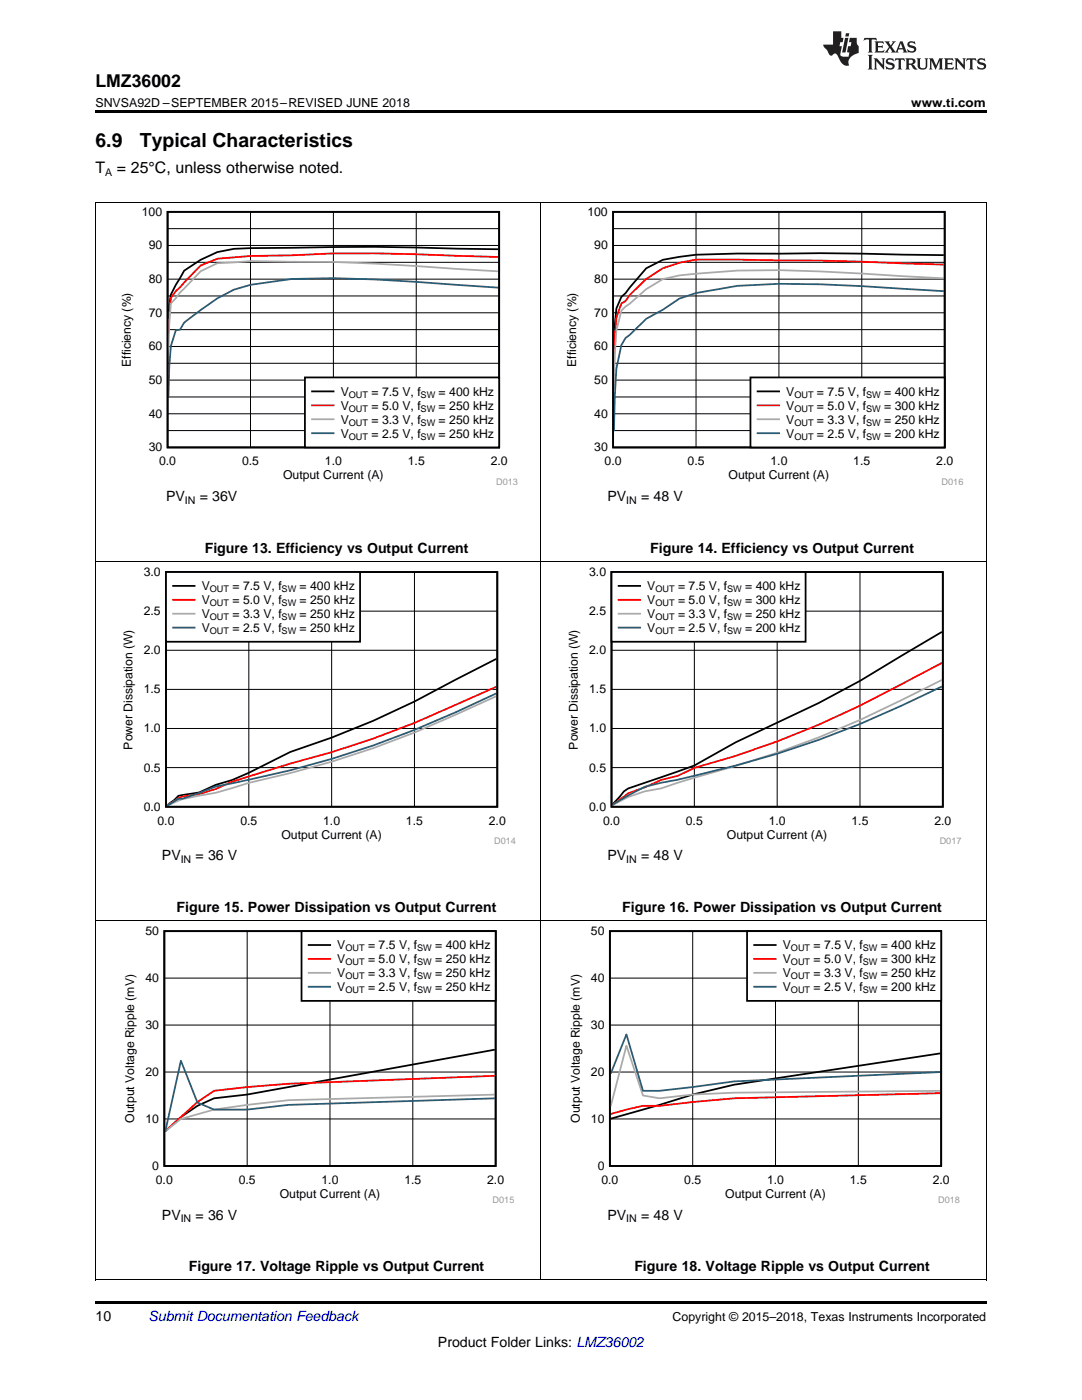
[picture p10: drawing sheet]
<svg xmlns="http://www.w3.org/2000/svg" width="216mm" height="279mm" viewBox="0 0 216 279" stroke-linecap="round" stroke-linejoin="round" font-family="sans-serif">
<path d="M19 255.4l.2 .1zM196.7 255.4l.1 .1zM19 259.7h177.8v.5h-177.8z" fill="#000"/>
<path d="M19.1 183.8v71.7M107.9 183.8v71.7M196.8 183.8v71.7M19 255.4h177.8" fill="none" stroke="#000" stroke-width=".2"/>
<path d="M24.4 184.9h78.2v55.2h-78.2z" fill-rule="evenodd" fill="#fff"/>
<path d="M32.8 185.8h66.1v46.9h-66.1zM98.7 209.5l-49.4 8.9-6.6 .8-3.3 1.5-3.3 2.2-3.1 2.9" fill="none" stroke="#000" stroke-width=".35"/>
<path d="M32.8 195.2h66.1M49.3 185.8v46.9M65.8 185.8v46.9M82.4 185.8v46.9M32.8 213.9h66.1M32.8 204.6h66.1M32.8 223.3h66.1" fill="none" stroke="#000" stroke-width=".2"/>
<path d="M98.7 214.7l-41.1 1.6-8.3 .6-6.6 .8-3.3 2.2-6.4 5.9" fill="none" stroke="#f00" stroke-width=".35"/>
<path d="M98.7 218.5l-41.1 1.1-8.3 .9-6.6 .9-6.6 1.9-3.1 2.5" fill="none" stroke="#aaa" stroke-width=".35"/>
<path d="M98.7 219.2l-41.1 1.3-8.3 .9h-6.6l-3.3-1.4-3.3-8.3-3.1 14.2" fill="none" stroke="#295c75" stroke-width=".35"/>
<path d="M60.2 185.8h38.7v13.9h-38.7z" fill-rule="evenodd" fill="#fff"/>
<path d="M60.2 185.8h38.7v13.9h-38.7zM61.6 188.6h4.3" fill="none" stroke="#000" stroke-width=".35"/>
<path d="M61.6 191.4h4.3" fill="none" stroke="#f00" stroke-width=".35"/>
<path d="M61.6 194.2h4.3" fill="none" stroke="#aaa" stroke-width=".35"/>
<path d="M61.6 196.9h4.3" fill="none" stroke="#295c75" stroke-width=".35"/>
<path d="M113.3 184.9h78.2v55.2h-78.2z" fill-rule="evenodd" fill="#fff"/>
<path d="M121.7 185.8h66.1v46.9h-66.1zM187.6 210.2l-41.1 6.3-8.3 1.9-6.6 2.1-9.7 2.8" fill="none" stroke="#000" stroke-width=".35"/>
<path d="M121.7 195.2h66.1M138.2 185.8v46.9M154.7 185.8v46.9M171.3 185.8v46.9M121.7 213.9h66.1M121.7 204.6h66.1M121.7 223.3h66.1" fill="none" stroke="#000" stroke-width=".2"/>
<path d="M187.6 218.2l-41.1 1-14.9 1.5h-3.3l-6.4 1.6" fill="none" stroke="#f00" stroke-width=".35"/>
<path d="M187.6 217.7l-41.1 .4-8.3 .3-6.6 .8-3.3-.6-3.3-9.9-3.1 12.1" fill="none" stroke="#aaa" stroke-width=".35"/>
<path d="M187.6 214l-41.1 1.8-14.9 1.9h-3.3l-3.3-11.3-3.1 7.9" fill="none" stroke="#295c75" stroke-width=".35"/>
<path d="M149.1 185.8h38.7v13.9h-38.7z" fill-rule="evenodd" fill="#fff"/>
<path d="M149.1 185.8h38.7v13.9h-38.7zM150.5 188.6h4.3" fill="none" stroke="#000" stroke-width=".35"/>
<path d="M150.5 191.4h4.3" fill="none" stroke="#f00" stroke-width=".35"/>
<path d="M150.5 194.2h4.3" fill="none" stroke="#aaa" stroke-width=".35"/>
<path d="M150.5 196.9h4.3" fill="none" stroke="#295c75" stroke-width=".35"/>
<path d="M19.1 112.1v71.7M107.9 112.1v71.7M196.8 112.1v71.7M19 183.7h177.8" fill="none" stroke="#000" stroke-width=".2"/>
<path d="M24.1 113.2h78.9v55.3h-78.9z" fill-rule="evenodd" fill="#fff"/>
<path d="M33.1 114.2h66.1v46.8h-66.1zM99 131.5l-8 4.1a174.7 174.7 0 0 1-33.1 14.5l-8.3 4.1-3.3 1.5-3.3 .9-3.3 1.6-4.1 .6-.8 .9-1.5 1.1" fill="none" stroke="#000" stroke-width=".35"/>
<path d="M49.6 114.2v46.8M66.2 114.2v46.8M82.7 114.2v46.8M33.1 137.6h66.1M33.1 129.8h66.1M33.1 122h66.1M33.1 153.2h66.1M33.1 145.4h66.1" fill="none" stroke="#000" stroke-width=".2"/>
<path d="M99 137.1l-8 3.5a182.9 182.9 0 0 1-33.1 11.8l-11.6 3.6-3.3 1.5-3.3 1-3.3 .4-3.1 1.9" fill="none" stroke="#f00" stroke-width=".35"/>
<path d="M99 138.9l-8 3.7a192.1 192.1 0 0 1-41.4 13.6l-6.6 2-3.3 .6a16.6 16.6 0 0 0-5.9 1.8l-.5 .2" fill="none" stroke="#aaa" stroke-width=".35"/>
<path d="M99 138.4a204 204 0 0 1-56 18.6l-6.6 2.4h-.8l-2.3 1.4" fill="none" stroke="#295c75" stroke-width=".35"/>
<path d="M33.1 114.2h38.7v13.9h-38.7z" fill-rule="evenodd" fill="#fff"/>
<path d="M33.1 114.2h38.7v13.9h-38.7zM34.5 116.9h4.3" fill="none" stroke="#000" stroke-width=".35"/>
<path d="M34.5 119.7h4.3" fill="none" stroke="#f00" stroke-width=".35"/>
<path d="M34.5 122.5h4.3" fill="none" stroke="#aaa" stroke-width=".35"/>
<path d="M34.5 125.3h4.3" fill="none" stroke="#295c75" stroke-width=".35"/>
<path d="M113 113.2h78.9v55.3h-78.9z" fill-rule="evenodd" fill="#fff"/>
<path d="M122 114.2h66.1v46.8h-66.1zM187.9 126.1l-16.3 9.8-8.3 4.4-16.5 7.8-8.3 4.7-13.2 4.6-.8 .5-2.3 2.7" fill="none" stroke="#000" stroke-width=".35"/>
<path d="M138.5 114.2v46.8M155.1 114.2v46.8M171.6 114.2v46.8M122 137.6h66.1M122 129.8h66.1M122 122h66.1M122 153.2h66.1M122 145.4h66.1" fill="none" stroke="#000" stroke-width=".2"/>
<path d="M187.9 132.3l-8 4.3a185 185 0 0 1-41.4 16.7l-3.3 1.5-3.3 .8-3.3 1.5-3.3 1.2-3.1 2.4" fill="none" stroke="#f00" stroke-width=".35"/>
<path d="M187.9 135.7l-8 4a201.7 201.7 0 0 1-41.4 15.5l-6.6 2.1a25.6 25.6 0 0 0-9.7 3.4" fill="none" stroke="#aaa" stroke-width=".35"/>
<path d="M187.9 137a208.1 208.1 0 0 1-56 19.2l-3.3 .8-3.3 1.8-3.1 1.8" fill="none" stroke="#295c75" stroke-width=".35"/>
<path d="M122 114.2h38.7v13.9h-38.7z" fill-rule="evenodd" fill="#fff"/>
<path d="M122 114.2h38.7v13.9h-38.7zM123.4 116.9h4.3" fill="none" stroke="#000" stroke-width=".35"/>
<path d="M123.4 119.7h4.3" fill="none" stroke="#f00" stroke-width=".35"/>
<path d="M123.4 122.5h4.3" fill="none" stroke="#aaa" stroke-width=".35"/>
<path d="M123.4 125.3h4.3" fill="none" stroke="#295c75" stroke-width=".35"/>
<path d="M19.1 40.4v71.7M107.9 40.4v71.7M196.8 40.4v71.7M19 112.1h177.8" fill="none" stroke="#000" stroke-width=".2"/>
<path d="M23.7 41.3h79.6v55.5h-79.6z" fill-rule="evenodd" fill="#fff"/>
<path d="M33.4 42.3h66.2v47h-66.2zM99.4 49.7l-8.1-.1a716.1 716.1 0 0 0-44.6 .1l-3.3 .6-3.3 1.5-3.4 2.2-2.6 4.8-.3 2-.2 3.6" fill="none" stroke="#000" stroke-width=".35"/>
<g fill="none" stroke="#000" stroke-width=".2">
<path d="M33.4 59.1h66.2M33.4 55.7h66.2M33.4 52.4h66.2M33.4 49h66.2M33.4 45.6h66.2M50 42.3v47M66.5 42.3v47M83.1 42.3v47M33.4 79.2h66.2M33.4 75.9h66.2M33.4 72.5h66.2M33.4 69.1h66.2"/>
<path d="M33.4 65.8h66.2M33.4 62.4h66.2M33.4 85.9h66.2M33.4 82.6h66.2"/>
</g>
<path d="M99.4 51.3a721 721 0 0 0-32.9-.7l-8.2 .4-8.3 .1-6.6 .5-3.3 1.4-5 5.1-1 1.4-.3 2.8-.2 4.4" fill="none" stroke="#f00" stroke-width=".35"/>
<path d="M99.4 54.1l-8.1-.4a389.5 389.5 0 0 0-33-1.5l-8.3-.1-6.6 .4-3.3 1.6-4.2 4.3-1.8 2.2-.3 4.1-.2 5.3" fill="none" stroke="#aaa" stroke-width=".35"/>
<path d="M99.4 57.4a638.6 638.6 0 0 0-32.9-1.9l-8.2 .2-8.3 1.1-3.3 1-3.3 1.7-3.3 2.4-3.4 2.5-.8 1.4-.8 .1-1 3.2-.3 4-.2 6.1" fill="none" stroke="#295c75" stroke-width=".35"/>
<path d="M60.8 75.3h38.8v14h-38.8z" fill-rule="evenodd" fill="#fff"/>
<path d="M60.8 75.3h38.8v14h-38.8zM62.3 78.1h4.3" fill="none" stroke="#000" stroke-width=".35"/>
<path d="M62.3 80.9h4.3" fill="none" stroke="#f00" stroke-width=".35"/>
<path d="M62.3 83.7h4.3" fill="none" stroke="#aaa" stroke-width=".35"/>
<path d="M62.3 86.5h4.3" fill="none" stroke="#295c75" stroke-width=".35"/>
<path d="M112.6 41.3h79.6v55.5h-79.6z" fill-rule="evenodd" fill="#fff"/>
<path d="M122.3 42.3h66.2v47h-66.2zM188.3 50.9a1185.1 1185.1 0 0 0-41.1-.3l-8.3 .2-3.3 .5-3.3 .6-3.3 1.6-4.2 5-.8 .8-1 2.3-.3 3.2-.2 5.2" fill="none" stroke="#000" stroke-width=".35"/>
<g fill="none" stroke="#000" stroke-width=".2">
<path d="M122.3 59.1h66.2M122.3 55.7h66.2M122.3 52.4h66.2M122.3 49h66.2M122.3 45.6h66.2M138.9 42.3v47M155.4 42.3v47M172 42.3v47M122.3 79.2h66.2M122.3 75.9h66.2M122.3 72.5h66.2M122.3 69.1h66.2"/>
<path d="M122.3 65.8h66.2M122.3 62.4h66.2M122.3 85.9h66.2M122.3 82.6h66.2"/>
</g>
<path d="M188.3 52.8a1001.6 1001.6 0 0 0-49.4-1 18.1 18.1 0 0 0-14.1 8.3l-.8 .5-1 2.8-.3 4-.2 5.5" fill="none" stroke="#f00" stroke-width=".35"/>
<path d="M188.3 55.5l-8.1-.4a349.5 349.5 0 0 0-33-1.1l-11.6 1-3.3 .7-3.3 2-3.4 2.9-.8 .6-.8 .8-1 3.9-.3 4.9-.2 6.9" fill="none" stroke="#aaa" stroke-width=".35"/>
<path d="M188.3 58.1a500.4 500.4 0 0 0-32.9-1.5l-8.2 .4-8.3 1.5-3.3 1.1-3.3 2.2-3.3 1.8-3.4 3.2-.8 .7-.8 1.4-1 4.6-.3 5.6-.2 6.9" fill="none" stroke="#295c75" stroke-width=".35"/>
<path d="M149.7 75.3h38.8v14h-38.8z" fill-rule="evenodd" fill="#fff"/>
<path d="M149.7 75.3h38.8v14h-38.8zM151.2 78.1h4.3" fill="none" stroke="#000" stroke-width=".35"/>
<path d="M151.2 80.9h4.3" fill="none" stroke="#f00" stroke-width=".35"/>
<path d="M151.2 83.7h4.3" fill="none" stroke="#aaa" stroke-width=".35"/>
<path d="M151.2 86.5h4.3" fill="none" stroke="#295c75" stroke-width=".35"/>
<path d="M19 40.4h177.8" fill="none" stroke="#000" stroke-width=".2"/>
<path d="M19 22h177.8v.5h-177.8z" fill="#000"/>
<g fill="#231f20">
<path d="M172.5 7.6l-.1 .5 .4-.2h.6v.1v2.1l-.2 .4h.9l-.2-.4v-2.1l.1-.1h.5l.5 .2-.2-.5zM174.5 8.3l.2 .3v1.5l-.2 .4h1.8l.2-.6a1.04 1.04 0 0 1-1.3 .2v-.7h.6l.3 .2v-.6l-.3 .2h-.6v-.6l.8-.1 .4 .3-.2-.5zM176.5 8.3l.9 1.1-.9 1.1h.8l-.2-.2 .4-.7 .5 .7-.2 .2h1.5l-.2-.2 .2-.4h.9l.1 .4-.2 .2h1l-.3-.3-.7-1.9h-.5l-.9 2-.8-1 .9-1h-.8l.1 .3-.4 .5-.3-.6 .1-.2zM179.7 8.6l.4 1h-.7zM181.3 8.4a.63 .63 0 0 0-.2 .7 .63 .63 0 0 0 .6 .4l.6 .2 .1 .2a.75 .75 0 0 1-.7 .4 .75 .75 0 0 1-.6-.5l.1 .7 .1-.1a1.11 1.11 0 0 0 1.5-.6 1.13 1.13 0 0 0-1.2-.8l-.1-.4a1.04 1.04 0 0 1 1.2 .2l-.2-.5-.2 .1-.4-.2zM173.2 10.9l.2 .4v2.2l-.2 .4h1l-.3-.4v-2.2l.3-.4zM174.3 11.6l.3 .4v1.5l-.3 .4h.8l-.2-.4v-1.3l1.5 1.7v-1.9l.2-.4h-.7l.2 .4v.9l-1.1-1.3zM177 11.8a.62 .62 0 0 0-.2 .7 .62 .62 0 0 0 .6 .4l.6 .1 .1 .3a.76 .76 0 0 1-.7 .3 .76 .76 0 0 1-.7-.4l.2 .7 .1-.1a1.11 1.11 0 0 0 1.5-.6 1.13 1.13 0 0 0-1.2-.8l-.1-.4a1.04 1.04 0 0 1 1.2 .2l-.2-.6-.2 .1-.5-.1zM178.7 11.6l-.2 .6a.61 .61 0 0 1 .8-.3v1.6l-.2 .4h.9l-.2-.4v-1.6a.63 .63 0 0 1 .7 .3l-.1-.6zM180.6 11.6l.3 .4v1.5l-.3 .4h1l-.2-.2-.1-.8 .6 .2a.76 .76 0 0 0 1.2 .7l-1-1a.58 .58 0 0 0 .6-.5 .58 .58 0 0 0-.5-.6zM181.4 11.9h.1a.45 .45 0 0 1 .5 .1 .45 .45 0 0 1 .1 .5l-.8 .2zM182.9 11.6l.2 .2a2.17 2.17 0 0 0 .3 1.9 .99 .99 0 0 0 1.6-.6v-1.1l.2-.4h-.7l.2 .2a1.92 1.92 0 0 1-.2 1.8 .6 .6 0 0 1-.9-.5v-1.1l.2-.4zM185.4 11.6l.2 .4v1.5l-.2 .4h.7l-.2-.4v-1.4l.8 1.8 .8-1.8v1.4l-.2 .4h.9l-.2-.4v-1.5l.2-.4h-.8l-.6 1.5-.6-1.5zM188.4 11.6l.2 .4v1.5l-.2 .4h1.8l.1-.6a1.04 1.04 0 0 1-1.2 .1v-.6h.5l.4 .2v-.6l-.4 .2h-.5v-.7h.8l.3 .3-.1-.6zM190.5 11.6l.2 .4v1.5l-.2 .4h.7l-.2-.4v-1.3l1.5 1.7v-1.9l.2-.4h-.7l.2 .4v.9l-1.1-1.3zM192.9 11.6l-.1 .6a.61 .61 0 0 1 .7-.3l.1 1.6-.3 .4h1l-.3-.4 .1-1.6a.63 .63 0 0 1 .7 .3l-.1-.6zM195.2 11.8a.62 .62 0 0 0-.2 .7 .62 .62 0 0 0 .6 .4l.6 .1 .1 .3a.76 .76 0 0 1-.7 .3 .76 .76 0 0 1-.6-.4l.1 .7 .1-.1a1.11 1.11 0 0 0 1.6-.6 1.13 1.13 0 0 0-1.3-.8l-.1-.4a1.04 1.04 0 0 1 1.2 .2l-.1-.6-.2 .1-.5-.1z"/>
<path d="M166.2 6.3v2.6h-1.9v.4l.8 .9a.91 .91 0 0 0 1 .8 .56 .56 0 0 1 .5-.3 .56 .56 0 0 1 .5 .3l.4 .8a1.53 1.53 0 0 0 1.9 1.2 1.54 1.54 0 0 1 1-2.1l.9-.3v-1.4a1.52 1.52 0 0 1-.4-1.6h-1.3l-.2 .8h.5l-.2 .8h-.5l-.1 1v.2l.4 .1-.2 .8a1.93 1.93 0 0 1-1.6-.3l.3-1.8h-.5l.2-.8h.4l.2-.8h-.4v-1.3zM168.6 7.6l-.6 2.9h.7l.6-2.9zM168.8 6.6l-.1 .7h.6l.2-.7z"/>
</g>
<g font-size="3.9">
<text x="19" y="29.3">6.9</text>
<text x="27.9" y="29.3">Typical Characteristics</text>
</g>
<text font-size="3.5" x="19" y="17.3">LMZ36002</text>
<g font-size="3.2">
<text x="19" y="34.4">T</text>
<text x="23.3" y="34.4">= 25°C, unless otherwise noted.</text>
</g>
<g font-size="2.8">
<text x="33.2" y="100">PV</text>
<text x="39.9" y="100">= 36V</text>
<text x="121.2" y="100">PV</text>
<text x="127.9" y="100">= 48 V</text>
<text x="40.9" y="110.3">Figure 13. Efficiency vs Output Current</text>
<text x="129.8" y="110.3">Figure 14. Efficiency vs Output Current</text>
<text x="32.3" y="171.7">PV</text>
<text x="39" y="171.7">= 36 V</text>
<text x="121.2" y="171.7">PV</text>
<text x="127.9" y="171.7">= 48 V</text>
<text x="35.2" y="182">Figure 15. Power Dissipation vs Output Current</text>
<text x="124.1" y="182">Figure 16. Power Dissipation vs Output Current</text>
<text x="32.3" y="243.4">PV</text>
<text x="39" y="243.4">= 36 V</text>
<text x="121.2" y="243.4">PV</text>
<text x="127.9" y="243.4">= 48 V</text>
<text x="37.7" y="253.7">Figure 17. Voltage Ripple vs Output Current</text>
<text x="126.6" y="253.7">Figure 18. Voltage Ripple vs Output Current</text>
<text x="19" y="263.6">10</text>
<text x="87.4" y="268.9">Product Folder Links: LMZ36002</text>
</g>
<text font-size="2.8" fill="#0000c8" x="29.6" y="263.6">Submit Documentation Feedback</text>
<g font-size="2.5">
<text x="19" y="21.4">SNVSA92D –SEPTEMBER 2015–REVISED JUNE 2018</text>
<text x="181.8" y="21.4">www.ti.com</text>
<text x="134.2" y="263.6">Copyright © 2015–2018, Texas Instruments Incorporated</text>
</g>
<g font-size="2.4">
<text x="28.3" y="43.1">100</text>
<text x="117.2" y="43.1">100</text>
<text x="29.7" y="49.8">90</text>
<text x="118.6" y="49.8">90</text>
<text x="29.7" y="56.5">80</text>
<text x="118.6" y="56.5">80</text>
<text x="29.7" y="63.2">70</text>
<text x="118.6" y="63.2">70</text>
<text x="29.7" y="69.9">60</text>
<text x="118.6" y="69.9">60</text>
<text x="26.1" y="73.2" transform="rotate(-90 26.1 73.2)">Efficiency (%)</text>
<text x="29.7" y="76.7">50</text>
<text x="115" y="73.2" transform="rotate(-90 115 73.2)">Efficiency (%)</text>
<text x="118.6" y="76.7">50</text>
<text x="29.7" y="83.4">40</text>
<text x="68" y="79">V</text>
<text x="68" y="81.8">V</text>
<text x="74.1" y="79">= 7.5 V, f</text>
<text x="74.1" y="81.8">= 5.0 V, f</text>
<text x="87.5" y="79">= 400 kHz</text>
<text x="87.5" y="81.8">= 250 kHz</text>
<text x="118.6" y="83.4">40</text>
<text x="156.9" y="79">V</text>
<text x="156.9" y="81.8">V</text>
<text x="163" y="79">= 7.5 V, f</text>
<text x="163" y="81.8">= 5.0 V, f</text>
<text x="176.4" y="79">= 400 kHz</text>
<text x="176.4" y="81.8">= 300 kHz</text>
<text x="68" y="84.5">V</text>
<text x="68" y="87.3">V</text>
<text x="74.1" y="84.5">= 3.3 V, f</text>
<text x="74.1" y="87.3">= 2.5 V, f</text>
<text x="87.5" y="84.5">= 250 kHz</text>
<text x="87.5" y="87.3">= 250 kHz</text>
<text x="156.9" y="84.5">V</text>
<text x="156.9" y="87.3">V</text>
<text x="163" y="84.5">= 3.3 V, f</text>
<text x="163" y="87.3">= 2.5 V, f</text>
<text x="176.4" y="84.5">= 250 kHz</text>
<text x="176.4" y="87.3">= 200 kHz</text>
<text x="29.7" y="90.1">30</text>
<text x="31.7" y="92.9">0.0</text>
<text x="48.3" y="92.9">0.5</text>
<text x="56.5" y="95.7">Output Current (A)</text>
<text x="64.8" y="92.9">1.0</text>
<text x="81.4" y="92.9">1.5</text>
<text x="97.9" y="92.9">2.0</text>
<text x="118.6" y="90.1">30</text>
<text x="120.6" y="92.9">0.0</text>
<text x="137.2" y="92.9">0.5</text>
<text x="145.4" y="95.7">Output Current (A)</text>
<text x="153.7" y="92.9">1.0</text>
<text x="170.3" y="92.9">1.5</text>
<text x="186.8" y="92.9">2.0</text>
<text x="28.7" y="115">3.0</text>
<text x="40.3" y="117.8">V</text>
<text x="46.4" y="117.8">= 7.5 V, f</text>
<text x="59.8" y="117.8">= 400 kHz</text>
<text x="117.6" y="115">3.0</text>
<text x="129.2" y="117.8">V</text>
<text x="135.3" y="117.8">= 7.5 V, f</text>
<text x="148.7" y="117.8">= 400 kHz</text>
<text x="28.7" y="122.8">2.5</text>
<text x="40.3" y="120.6">V</text>
<text x="40.3" y="123.3">V</text>
<text x="46.4" y="120.6">= 5.0 V, f</text>
<text x="46.4" y="123.3">= 3.3 V, f</text>
<text x="59.8" y="120.6">= 250 kHz</text>
<text x="59.8" y="123.3">= 250 kHz</text>
<text x="117.6" y="122.8">2.5</text>
<text x="129.2" y="120.6">V</text>
<text x="129.2" y="123.3">V</text>
<text x="135.3" y="120.6">= 5.0 V, f</text>
<text x="135.3" y="123.3">= 3.3 V, f</text>
<text x="148.7" y="120.6">= 300 kHz</text>
<text x="148.7" y="123.3">= 250 kHz</text>
<text x="28.7" y="130.6">2.0</text>
<text x="40.3" y="126.1">V</text>
<text x="46.4" y="126.1">= 2.5 V, f</text>
<text x="59.8" y="126.1">= 250 kHz</text>
<text x="117.6" y="130.6">2.0</text>
<text x="129.2" y="126.1">V</text>
<text x="135.3" y="126.1">= 2.5 V, f</text>
<text x="148.7" y="126.1">= 200 kHz</text>
<text x="28.7" y="138.4">1.5</text>
<text x="117.6" y="138.4">1.5</text>
<text x="26.4" y="149.6" transform="rotate(-90 26.4 149.6)">Power Dissipation (W)</text>
<text x="28.7" y="146.2">1.0</text>
<text x="115.3" y="149.6" transform="rotate(-90 115.3 149.6)">Power Dissipation (W)</text>
<text x="117.6" y="146.2">1.0</text>
<text x="28.7" y="154">0.5</text>
<text x="117.6" y="154">0.5</text>
<text x="28.7" y="161.8">0.0</text>
<text x="117.6" y="161.8">0.0</text>
<text x="31.4" y="164.6">0.0</text>
<text x="48" y="164.6">0.5</text>
<text x="56.2" y="167.3">Output Current (A)</text>
<text x="64.5" y="164.6">1.0</text>
<text x="81" y="164.6">1.5</text>
<text x="97.5" y="164.6">2.0</text>
<text x="120.3" y="164.6">0.0</text>
<text x="136.9" y="164.6">0.5</text>
<text x="145.1" y="167.3">Output Current (A)</text>
<text x="153.4" y="164.6">1.0</text>
<text x="169.9" y="164.6">1.5</text>
<text x="186.4" y="164.6">2.0</text>
<text x="29" y="186.6">50</text>
<text x="67.3" y="189.5">V</text>
<text x="73.4" y="189.5">= 7.5 V, f</text>
<text x="86.8" y="189.5">= 400 kHz</text>
<text x="117.9" y="186.6">50</text>
<text x="156.2" y="189.5">V</text>
<text x="162.3" y="189.5">= 7.5 V, f</text>
<text x="175.7" y="189.5">= 400 kHz</text>
<text x="29" y="196">40</text>
<text x="67.3" y="192.2">V</text>
<text x="67.3" y="195">V</text>
<text x="67.3" y="197.8">V</text>
<text x="73.4" y="192.2">= 5.0 V, f</text>
<text x="73.4" y="195">= 3.3 V, f</text>
<text x="73.4" y="197.8">= 2.5 V, f</text>
<text x="86.8" y="192.2">= 250 kHz</text>
<text x="86.8" y="195">= 250 kHz</text>
<text x="86.8" y="197.8">= 250 kHz</text>
<text x="117.9" y="196">40</text>
<text x="156.2" y="192.2">V</text>
<text x="156.2" y="195">V</text>
<text x="156.2" y="197.8">V</text>
<text x="162.3" y="192.2">= 5.0 V, f</text>
<text x="162.3" y="195">= 3.3 V, f</text>
<text x="162.3" y="197.8">= 2.5 V, f</text>
<text x="175.7" y="192.2">= 300 kHz</text>
<text x="175.7" y="195">= 250 kHz</text>
<text x="175.7" y="197.8">= 200 kHz</text>
<text x="29" y="205.4">30</text>
<text x="117.9" y="205.4">30</text>
<text x="29" y="214.7">20</text>
<text x="117.9" y="214.7">20</text>
<text x="26.8" y="224.1" transform="rotate(-90 26.8 224.1)">Output Voltage Ripple (mV)</text>
<text x="29" y="224.1">10</text>
<text x="115.7" y="224.1" transform="rotate(-90 115.7 224.1)">Output Voltage Ripple (mV)</text>
<text x="117.9" y="224.1">10</text>
<text x="30.4" y="233.5">0</text>
<text x="119.3" y="233.5">0</text>
<text x="31.1" y="236.3">0.0</text>
<text x="47.6" y="236.3">0.5</text>
<text x="55.8" y="239">Output Current (A)</text>
<text x="64.2" y="236.3">1.0</text>
<text x="80.7" y="236.3">1.5</text>
<text x="97.2" y="236.3">2.0</text>
<text x="120" y="236.3">0.0</text>
<text x="136.5" y="236.3">0.5</text>
<text x="144.7" y="239">Output Current (A)</text>
<text x="153.1" y="236.3">1.0</text>
<text x="169.6" y="236.3">1.5</text>
<text x="186.1" y="236.3">2.0</text>
</g>
<g font-size="2.1">
<text x="21" y="35.1">A</text>
<text x="36.9" y="100.6">IN</text>
<text x="125" y="100.6">IN</text>
<text x="36.1" y="172.3">IN</text>
<text x="125" y="172.3">IN</text>
<text x="36.1" y="243.9">IN</text>
<text x="125" y="243.9">IN</text>
</g>
<g font-size="1.8">
<text x="69.6" y="79.4">OUT</text>
<text x="69.6" y="82.2">OUT</text>
<text x="83.9" y="79.4">SW</text>
<text x="83.9" y="82.2">SW</text>
<text x="158.5" y="79.4">OUT</text>
<text x="158.5" y="82.2">OUT</text>
<text x="172.8" y="79.4">SW</text>
<text x="172.8" y="82.2">SW</text>
<text x="69.6" y="85">OUT</text>
<text x="69.6" y="87.7">OUT</text>
<text x="83.9" y="85">SW</text>
<text x="83.9" y="87.7">SW</text>
<text x="158.5" y="85">OUT</text>
<text x="158.5" y="87.7">OUT</text>
<text x="172.8" y="85">SW</text>
<text x="172.8" y="87.7">SW</text>
<text x="41.9" y="118.2">OUT</text>
<text x="56.2" y="118.2">SW</text>
<text x="130.8" y="118.2">OUT</text>
<text x="145.1" y="118.2">SW</text>
<text x="41.9" y="121">OUT</text>
<text x="41.9" y="123.8">OUT</text>
<text x="56.2" y="121">SW</text>
<text x="56.2" y="123.8">SW</text>
<text x="130.8" y="121">OUT</text>
<text x="130.8" y="123.8">OUT</text>
<text x="145.1" y="121">SW</text>
<text x="145.1" y="123.8">SW</text>
<text x="41.9" y="126.5">OUT</text>
<text x="56.2" y="126.5">SW</text>
<text x="130.8" y="126.5">OUT</text>
<text x="145.1" y="126.5">SW</text>
<text x="68.9" y="189.9">OUT</text>
<text x="83.2" y="189.9">SW</text>
<text x="157.8" y="189.9">OUT</text>
<text x="172.1" y="189.9">SW</text>
<text x="68.9" y="192.7">OUT</text>
<text x="68.9" y="195.4">OUT</text>
<text x="83.2" y="192.7">SW</text>
<text x="83.2" y="195.4">SW</text>
<text x="157.8" y="192.7">OUT</text>
<text x="157.8" y="195.4">OUT</text>
<text x="172.1" y="192.7">SW</text>
<text x="172.1" y="195.4">SW</text>
<text x="68.9" y="198.2">OUT</text>
<text x="83.2" y="198.2">SW</text>
<text x="157.8" y="198.2">OUT</text>
<text x="172.1" y="198.2">SW</text>
</g>
<g font-size="1.8" fill="#999">
<text x="99" y="96.7">D013</text>
<text x="187.9" y="96.7">D016</text>
<text x="98.6" y="168.4">D014</text>
<text x="187.5" y="168.4">D017</text>
<text x="98.3" y="240.1">D015</text>
<text x="187.2" y="240.1">D018</text>
</g>
</svg>
